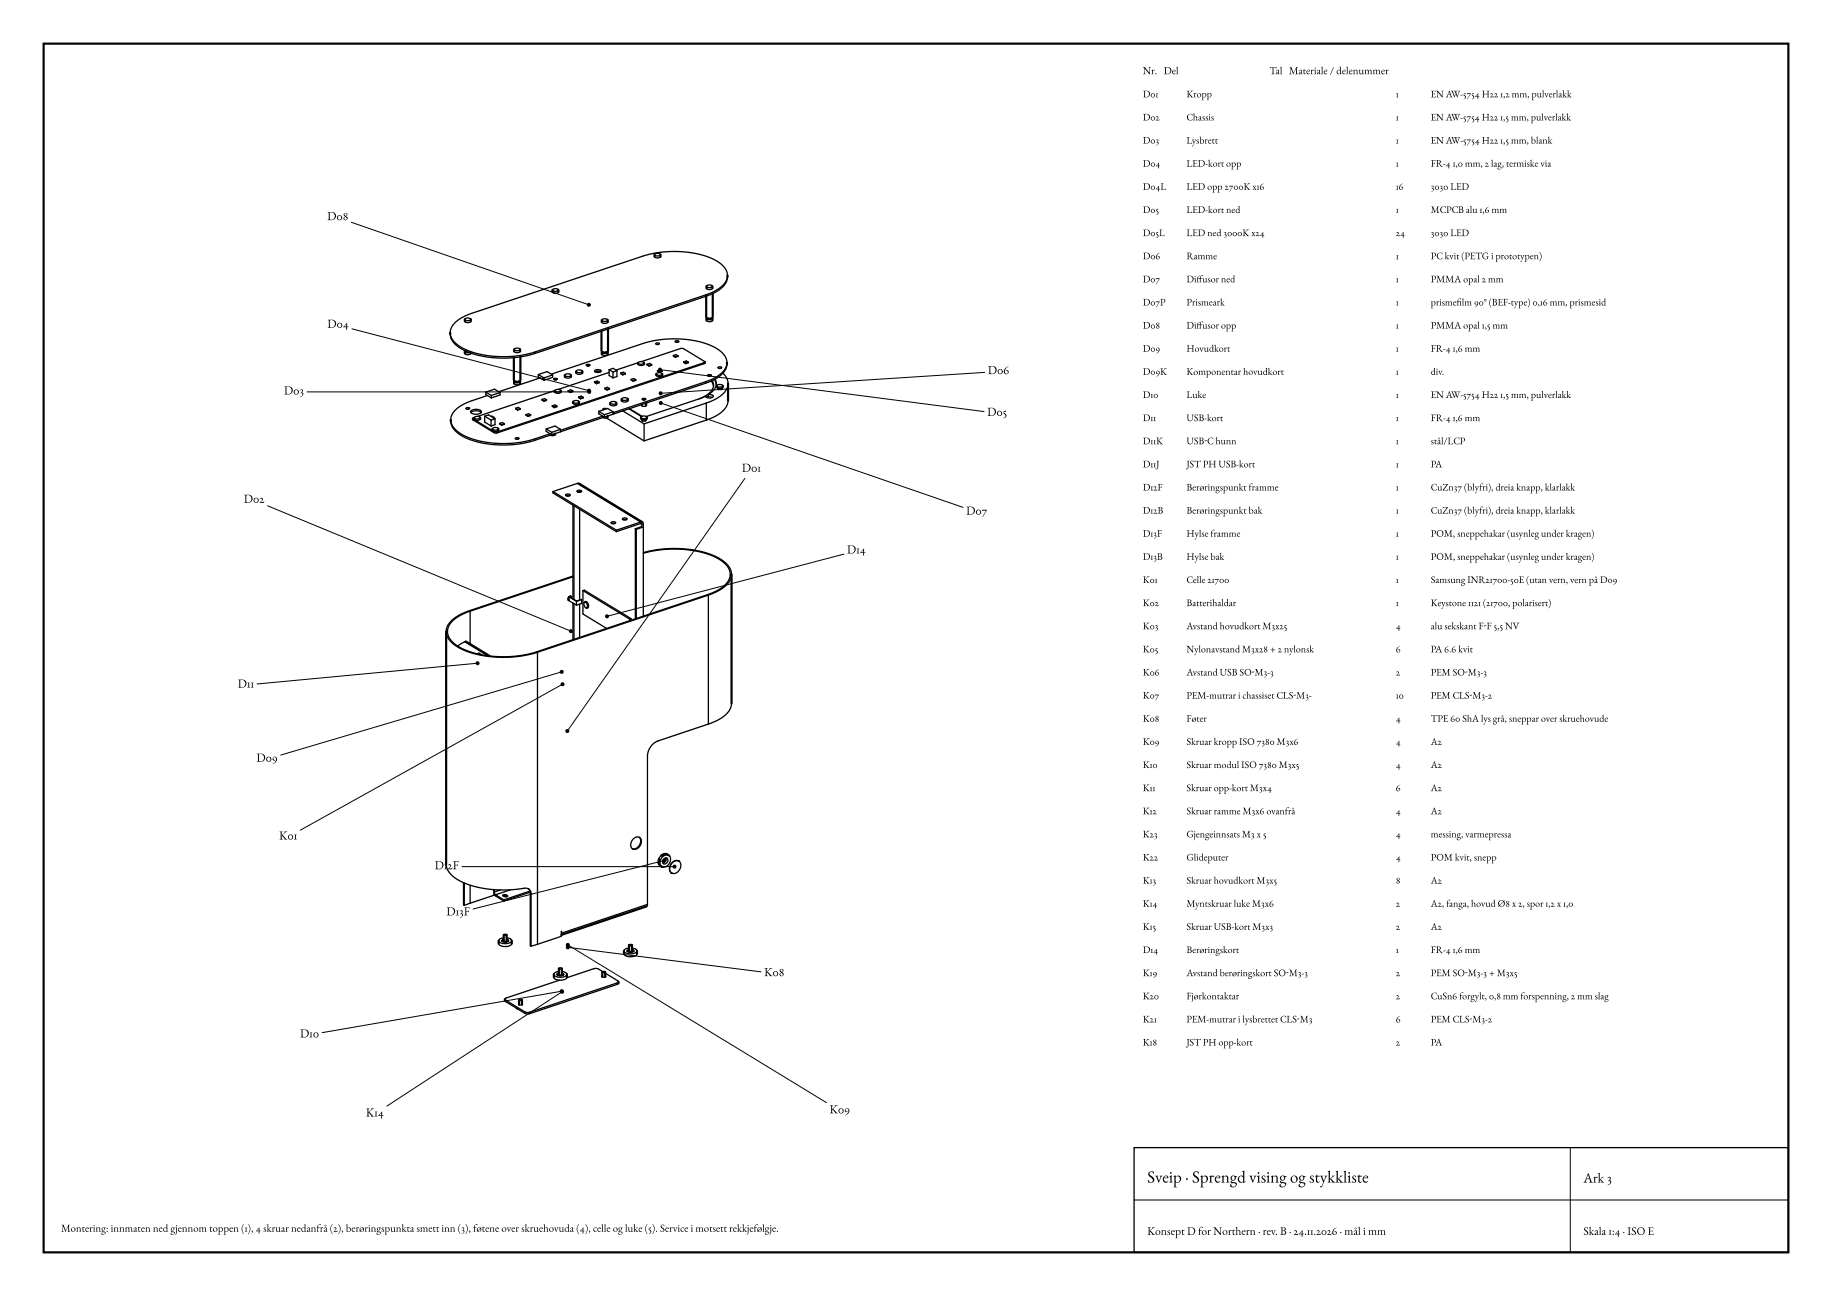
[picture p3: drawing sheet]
<svg xmlns="http://www.w3.org/2000/svg" width="420mm" height="297mm" viewBox="0 0 420 297" stroke-linecap="round" stroke-linejoin="round" font-family="sans-serif">
<g fill="none" stroke="#000" stroke-width=".5">
<path d="M10 10h400v277h-400zM150.1 58.4v.4M151.4 58.4v.4M103.2 76.2v.4M106.6 73.2v.4M107.9 73.2v.4M126.6 66.5v.4M128 66.5v.4M137.9 75.9v4.5M138 73.4v.4M139.3 73.4v.4M139.4 75.4v5"/>
<path d="M161.9 67.9v4.7M162 65.6v.5M162 73v.4M162.3 72.9v.1M163 72.9v.1M163.3 65.6v.5M163.3 73v.4M163.4 67.3v5.3M166.8 63.1v.4M103.3 96.2v.3M106.6 80.5v.5M106.9 80.5h.1"/>
<path d="M107.9 80.9v.1M108.4 95.9v.2M108.7 95.7v.3M110.1 95.7v.3M112.9 98.3v.3M114.3 98.3v.3M117.8 82v5.1M117.9 80.1v.4M117.9 87.4v.5M118.2 87.4h.1M118.9 87.4h.1M119.2 80.1v.4"/>
<path d="M119.2 87.4v.5M119.3 81.8v5.3M127.2 89.5v.3M127.3 99.4v.2M128.6 89.5v.3M129.5 86v.3M130.9 86v.3M131.4 92.1v.3M132.1 85.1v.4M132.7 92.1v.3M133.5 85.1v.4M138 80.7v.5"/>
<path d="M138.3 80.7h.1M139 80.7h.1M139.3 95.3v.2M139.3 80.7v.5M139.9 92.3v.4M141.3 92.3v.4M142.5 91.4v.4M143.9 91.4v.4M146.3 83.2v.3M146.9 95.6v.3M147.1 92.7v.2M147.3 96.2v.2"/>
<path d="M147.7 83.2v.3M148 96.2v.2M148.1 92.4v.5M148.3 95.6v.3M150.5 85.7v.3M151.8 85.7v.3M161.6 83v.2M164.3 88.4v.3M164.7 89v.2M165.4 89v.2M165.7 88.4v.3M166.7 83.1v.3"/>
<path d="M166.9 87.9v3.9M132.7 110.8l14.6 8.9M130.3 137.5l.1 .1M130.9 136.7h.1M134.3 137.9l-.2 .1M134.8 139.2l-.3 .1M167.7 131.6v29.6M102.3 144.7v53.3M106.8 147l5.5 3.3M151.3 198.4l.4 .2M152.9 195.8l.4 .2M155.6 197.3h.1"/>
<path d="M114.3 215.6v.6M115.1 215.6h.1M115.5 214.2v1.4M116.2 214.2v1.4M116.5 215.6h.1M117.3 215.6v.6M143 217.9v.7M143.8 217.9v.1M144.2 216.6v1.3M144.9 216.6v1.3M145.3 217.9v.1M146 217.9v.7"/>
<path d="M148.2 207.7l-19.5 6.6M153.9 200l.1 .1M115.7 229v.3M119 229.1v1.2M119.7 229.1v1.2M127 223.3v.7M127.8 223.3h.1M128.1 221.9v1.4M128.8 221.9v1.4M129.2 223.3h.1M130 223.3v.7M138.1 222.8v1.1"/>
<path d="M138.8 222.8v1.1M141.8 225v.3"/>
</g>
<g fill="none" stroke="#000" stroke-width=".3">
<path d="M150.1 58.8a.92 .92 0 0 0 1.3 0M150.1 58.3a.71 .71 0 0 1 .7-.4 .71 .71 0 0 1 .6 .6 .87 .87 0 0 1-1.3-.2zM104.2 74a9.5 9.5 0 0 1 4-2.2l39.1-13.1a23.6 23.6 0 0 1 16.7 .9 4.2 4.2 0 0 1 2.8 3.9 5.9 5.9 0 0 1-4.4 3.9l-39.7 13.3a23.6 23.6 0 0 1-16.7-1 4.2 4.2 0 0 1-2.8-3.8l.3-.9zM106.6 73.6a.92 .92 0 0 0 1.3 0M106.6 73.1a.71 .71 0 0 1 .7-.3 .71 .71 0 0 1 .6 .5 .87 .87 0 0 1-1.3-.2zM117.9 80a.71 .71 0 0 1 .7-.3 .71 .71 0 0 1 .6 .5 .87 .87 0 0 1-1.3-.2zM126.6 66.9a.92 .92 0 0 0 1.4 0M126.7 66.4a.71 .71 0 0 1 .7-.3 .71 .71 0 0 1 .6 .5 .87 .87 0 0 1-1.3-.2zM138 73.8a.92 .92 0 0 0 1.3 0M138 73.3a.71 .71 0 0 1 .7-.4 .71 .71 0 0 1 .6 .6 .87 .87 0 0 1-1.3-.2zM150.3 78.7l.2-.1a.32 .32 0 0 1 .4-.1 .32 .32 0 0 1 .1 .4h-.4zM150.5 78.9h.5"/>
<path d="M154.8 78.2l.1-.1a.32 .32 0 0 1 .4-.1 .32 .32 0 0 1 .2 .4h-.5zM155 78.4h.4M155.1 78.4h.2M161.9 72.6a1 1 0 0 0 1.5 0M162 66.1a.92 .92 0 0 0 1.3 0M162 73.4a.92 .92 0 0 0 1.3 0M162 65.5a.71 .71 0 0 1 .7-.3 .71 .71 0 0 1 .6 .5 .87 .87 0 0 1-1.3-.1zM162 72.8v.1a.57 .57 0 0 0 .9 .4l.4-.2v-.3M162.3 73l.3 .1 .4-.1M166.8 63.5a4.7 4.7 0 0 1-3.4 3.8l-40.7 13.7a23.6 23.6 0 0 1-16.7-.9 4.4 4.4 0 0 1-2.8-3.5M103.3 96.5a4.6 4.6 0 0 0 3.4 3.8 23.8 23.8 0 0 0 15.9 .6l5.9-1.9v-.6M106.6 81a.92 .92 0 0 0 1.3 0"/>
<path d="M106.6 80.4l.7 .3M106.6 80.4a.58 .58 0 0 0 .4 .5 .58 .58 0 0 0 .6-.1M106.8 93.5l.2-.1a.32 .32 0 0 1 .4 0 .32 .32 0 0 1 .1 .3l-.4 .1zM107 93.8h.5M107.9 94.5a1.98 1.98 0 0 1 2.4 0M108 94.1a1.76 1.76 0 0 1 2.4 .3 1.67 1.67 0 0 1-2.5 0zM108.7 96a.92 .92 0 0 0 1.4 0M108.8 95.6a.71 .71 0 0 1 .7-.3 .71 .71 0 0 1 .5 .5 .87 .87 0 0 1-1.3-.1zM111.1 95.4l1.5 .9M111.1 95.4v1.3l1.5 .9M111.1 95.4l.9-.3 1.5 .9M111.4 89.9l1.2 .7"/>
<path d="M111.4 89.9v.5l1.2 .8M111.4 89.9l2-.7 1.2 .8M111.7 90.6l-3.5 1.2a6.7 6.7 0 0 0-4.8 3.8 3.5 3.5 0 0 0 2.2 3.8 22.8 22.8 0 0 0 17 1.2l3.5-1.2M112.6 96.3v1.3M112.6 95.4h.2l.4 .2M112.6 90.6v.6M112.9 98.6a.92 .92 0 0 0 1.4 0M112.9 98.2a.71 .71 0 0 1 .7-.3 .71 .71 0 0 1 .6 .5 .87 .87 0 0 1-1.3-.2zM113.2 95.6v.2M113.2 95.6l-.2 .1M113.5 96v1.3l-.9 .3M113.5 96l-.9 .3"/>
<path d="M114.6 97l.4 .3M114.6 97l.4 .4M114.6 97l.6-.2 .4 .3M114.6 90v.5l-2 .7M114.6 90l-2 .6M115 97.3v.1M115.6 97.1v.1l-.6 .2M115.6 97.1l-.6 .2M117.8 87.1a1 1 0 0 0 1.5 0M117.9 80.5a.92 .92 0 0 0 1.3 0M117.9 87.9a.92 .92 0 0 0 1.3 0M117.9 87.3v.1a.57 .57 0 0 0 .9 .3l.4-.1v-.3"/>
<path d="M118.2 93.6l.6-.2 .5 .2M118.2 93.6l.5 .2M118.2 93.6l.5 .4M118.2 87.4l.4 .2 .3-.2M118.7 93.8v.2M119.3 93.6v.2l-.6 .2M119.3 93.6l-.6 .2M120.6 95l.6-.2 .4 .3M120.6 95l.4 .3M120.6 95l.4 .4M121 95.3v.1M121.6 95.1v.1l-.6 .2"/>
<path d="M121.6 95.1l-.6 .2M123.4 85.8l1.3 .8M123.4 85.8l2-.6 1.3 .7M123.4 85.8v.6l1.3 .8M123.8 86.6l-9.5 3.2M124.2 91.5l.6-.2 .5 .3M124.2 91.5l.5 .3M124.2 91.5l.5 .5M124.7 86.6v.6M124.7 91.8v.2M125.2 98.3v.6l1.3 .7v-.5M125.2 98.3l1.3 .8"/>
<path d="M125.2 98.3l2-.7 1.3 .8M125.3 91.6v.2l-.6 .2M125.3 91.6l-.6 .2M126.4 85.7l21-7a23.4 23.4 0 0 1 16.5 .9 4.2 4.2 0 0 1 2.7 3.8 5.9 5.9 0 0 1-4.3 3.9l-21.7 7.3M126.6 93l.6-.2 .5 .3M126.6 93l.5 .3M126.6 93l.5 .4M126.7 85.9l-2 .7M126.7 85.9v.6l-2 .7M126.9 86.8l.2-.1a.32 .32 0 0 1 .4-.1 .32 .32 0 0 1 .1 .4l-.4 .1zM127.1 93.3v.1M127.1 87h.4"/>
<path d="M127.2 99.4l-.4 .1M127.2 89.8a.92 .92 0 0 0 1.4 0M127.2 89.5l-17.7 5.9M127.2 89.5a.71 .71 0 0 1 .8-.4 .71 .71 0 0 1 .5 .6 .87 .87 0 0 1-1.3-.2zM127.3 99.6a.86 .86 0 0 1-1.1 .1M127.7 93.1v.1l-.6 .2M127.7 93.1l-.6 .2M128.5 98.4l-2 .7M129.5 86.3a.95 .95 0 0 0 1.4 0M129.5 85.9a.74 .74 0 0 1 .8-.3 .74 .74 0 0 1 .6 .5 .9 .9 0 0 1-1.4-.2zM130.3 89.5l.4 .3M130.3 89.5l.4 .4"/>
<path d="M130.3 89.5l.6-.2 .4 .3M130.7 89.8v.1M131.3 89.6v.1l-.6 .2M131.3 89.6l-.6 .2M131.4 92.4a.92 .92 0 0 0 1.3 0M131.4 92a.71 .71 0 0 1 .7-.3 .71 .71 0 0 1 .6 .5 .87 .87 0 0 1-1.3-.2zM132.1 85.5a.95 .95 0 0 0 1.4 0M132.1 85a.74 .74 0 0 1 .8-.3 .74 .74 0 0 1 .6 .5 .9 .9 0 0 1-1.4-.1zM132.7 91l.6-.2 .4 .3M132.7 91l.4 .3M132.7 91l.4 .4M133.1 91.3v.1"/>
<path d="M133.7 91.1v.1l-.6 .2M133.7 91.1l-.6 .2M134.4 83.6l.2-.1a.32 .32 0 0 1 .4-.1 .32 .32 0 0 1 .1 .4h-.4zM134.6 83.8h.4M134.7 83.9h.2M136.3 87.5l.6-.2 .4 .3M136.3 87.5l.4 .3M136.3 87.5l.4 .4M136.3 84.9a.78 .78 0 0 1 .8-.3 .78 .78 0 0 1 .7 .6l-.3 .1a.77 .77 0 0 1-1.2-.3zM136.4 85.2l.6-.2 .7 .2M136.7 87.8v.1M136.9 85l.5 .3"/>
<path d="M137.3 94.3l2-.7 1.3 .8M137.3 94.3l1.2 .7M137.3 94.3v.5l1.2 .8M137.3 87.6v.1l-.6 .2M137.3 87.6l-.6 .2M137.9 80.4a1 1 0 0 0 1.5 0M138 81.2a.92 .92 0 0 0 1.3 0M138 80.6a.57 .57 0 0 0 .9 .4l.4-.2v-.2M138.2 95.4l-9.7 3.2M138.3 80.7l.3 .2 .4-.2M138.5 95.6l-10 3.3M138.5 95v.6"/>
<path d="M138.7 89l.4 .2M138.7 89l.4 .4M138.7 89l.6-.2 .4 .2M139 95.8l8.7 5.2M139 93.7l-.2-.1a.31 .31 0 0 0-.4-.1 .31 .31 0 0 0-.1 .3l.1 .1M139.1 89.2v.2M139.3 95.4l-.5 .1M139.3 95.5a.86 .86 0 0 1-1.1 .2M139.7 85.3l-11.7 3.9M139.7 84.7l.8 .5M139.7 84.7v1.4l.8 .5M139.7 84.7l.9-.3 .8 .5"/>
<path d="M139.7 89v.2l-.6 .2M139.7 89l-.6 .2M139.9 92.7a.95 .95 0 0 0 1.4 0M139.9 92.2a.74 .74 0 0 1 .8-.3 .74 .74 0 0 1 .6 .5 .9 .9 0 0 1-1.4-.1zM140.5 85.2v1.4M140.6 94.9l-2.1 .7M140.6 94.4v.5M140.6 94.4l-2.1 .6M141.4 84.9v1.4l-.9 .3M141.4 84.9l-.9 .3M142.3 85.5l.6-.2 .5 .3M142.3 85.5l.5 .3"/>
<path d="M142.3 85.5l.5 .4M142.5 91.8a.95 .95 0 0 0 1.4 0M142.5 91.3a.74 .74 0 0 1 .8-.3 .74 .74 0 0 1 .6 .6 .9 .9 0 0 1-1.4-.2zM142.8 85.8v.1M142.8 94.2l4.9 2.9M143.4 85.6v.1l-.6 .2M143.4 85.6l-.6 .2M144.2 93.7l2.9 1.8M144.3 93.7l2.9 1.7M144.7 86.9l.6-.2 .5 .3M144.7 86.9l.5 .3M144.7 86.9l.5 .5"/>
<path d="M145.2 87.2v.2M145.8 87v.2l-.6 .2M145.8 87l-.6 .2M146.3 83.5a.92 .92 0 0 0 1.4 0M146.3 83.1l-5.1 1.7M146.3 83.1a.71 .71 0 0 1 .7-.3 .71 .71 0 0 1 .6 .5 .87 .87 0 0 1-1.3-.2zM146.9 95.9a.92 .92 0 0 0 1.4 0M147 95.5a.71 .71 0 0 1 .7-.3 .71 .71 0 0 1 .6 .6 .87 .87 0 0 1-1.4-.2zM147.1 82.9l9.3-3.1 5.2 3.2-47.6 16-.7-.1-4.8-2.9-.1-.1 .3-.2M147.1 92.9a.67 .67 0 0 0 1 0M147.2 96.2h-.1a.51 .51 0 0 0 .5 .3 .51 .51 0 0 0 .5-.3M147.2 91.4l.2-.1a.32 .32 0 0 1 .4-.1 .32 .32 0 0 1 .1 .4h-.4z"/>
<path d="M147.4 91.6h.4M147.5 91.7h.2M147.7 97.1v3.9M148.4 83.5l.6-.2 .4 .3M148.4 83.5l.4 .3M148.4 83.5l.4 .4M148.8 83.8v.1M149.4 83.6l-.6 .2M149.4 83.6v.1l-.6 .2M150.5 86a.92 .92 0 0 0 1.3 0M150.5 85.6a.71 .71 0 0 1 .7-.3 .71 .71 0 0 1 .6 .5 .87 .87 0 0 1-1.3-.1zM150.7 84.9l.6-.2 .5 .3"/>
<path d="M150.7 84.9l.5 .3M150.7 84.9l.5 .5M151.2 85.2v.2M151.8 85v.1l-.6 .3M151.8 85l-.6 .2M154.4 81.5l.6-.2 .4 .2M154.4 81.5l.4 .2M154.4 81.5l.4 .4M154.8 81.7v.2M155.4 81.5l-.6 .2M155.4 81.5v.2l-.6 .2M156.8 82.9l.6-.2 .4 .3"/>
<path d="M156.8 82.9l.4 .3M156.8 82.9l.4 .4M157.2 83.2v.1M157.8 83l-.6 .2M157.8 83v.1l-.6 .2M160.3 91.4l-12.1 4M161.6 83.2l-47.6 16h-.7l-4.9-3.1M161.9 96.3l-14.2 4.7M161.9 92.4l-14.2 4.7M161.9 92.4v3.9M162 91.1l.6-.1 .7 .1M162.2 86l.2-.1a.32 .32 0 0 1 .4-.1 .32 .32 0 0 1 .1 .4h-.4z"/>
<path d="M162.4 90.4a.74 .74 0 0 1 1.1 .5 1.17 1.17 0 0 1-1.7-.1l-1.5 .6M162.4 90.4v.4l-.5 .2M162.5 86.2h.4M163.1 87.3l.5 1.2M163.3 87.2a2.43 2.43 0 0 1-1.3 3.4l-1.7 .8M163.8 87l.4 1.1M163.9 86.9a2.43 2.43 0 0 1-1.1 3.3l-.4 .2M164.3 88.7a.92 .92 0 0 0 1.4 0M164.4 88.3a.71 .71 0 0 1 .7-.3 .71 .71 0 0 1 .6 .5 .87 .87 0 0 1-1.4-.1zM164.6 88.9l-.1 .1a.51 .51 0 0 0 .5 .3 .51 .51 0 0 0 .5-.4M164.6 84.2l.2-.1a.32 .32 0 0 1 .4-.1 .32 .32 0 0 1 .1 .4h-.4zM164.8 84.4h.4"/>
<path d="M164.9 84.4h.2M165.7 85.5a3.1 3.1 0 0 1-.4 5.2l-1.8 1-1.6 .7M166.7 83.4a4.7 4.7 0 0 1-3.3 3.8l-22.8 7.7M166.9 91.8a4.7 4.7 0 0 1-3.4 3.8l-1.6 .7M118.2 100.4l.1-.1a.32 .32 0 0 1 .4-.1 .32 .32 0 0 1 .2 .4l-.5 .1zM118.3 100.7h.5M126.8 112.6v.4l14.5 8.8M126.8 112.6l14.5 8.9M129.7 113.4l.1-.1a.54 .54 0 0 1 .9 .2 .61 .61 0 0 1-1-.1zM129.8 113.6h.8M129.9 113.7h.5M131.4 115.8v21.5"/>
<path d="M131.6 115.9v21.5M132.3 112.5l.1-.1a.54 .54 0 0 1 .9 .3 .61 .61 0 0 1-1-.2zM132.4 110.8h.3M132.4 110.8l-5.6 1.8M132.4 110.8l14.5 8.8M132.4 112.7h.8M132.6 112.8h.5M132.9 116.7v20.8M140.1 119.7h.1a.54 .54 0 0 1 .9 .2 .61 .61 0 0 1-1-.2zM140.2 120h.8M142.7 118.8h.1a.54 .54 0 0 1 .9 .2 .61 .61 0 0 1-1-.2zM142.8 119.1h.8"/>
<path d="M143 119.1h.5M146.8 120l.4 .2M146.9 119.6a.44 .44 0 0 1 .6 .5v21.1M146.9 119.6l-5.6 1.9M130.4 137.6h.1M130.4 136.8l-.2 .4 .2 .4M130.4 136.8v.8l1.8 1.1M130.4 136.8l1.8 1M130.5 136.7l-.1 .1M130.5 136.7l1.7 1.1 1.1-.4M130.9 136.7a.52 .52 0 0 0-.6 .2 .52 .52 0 0 0 .1 .6M130.9 136.7h-.4"/>
<path d="M130.9 136.7l.1 .4M131.4 132l-23.8 8a7.3 7.3 0 0 0-5.2 4 3.5 3.5 0 0 0 1.8 3.8 22.4 22.4 0 0 0 15 2.6l4-.9M131.4 132.2l-23.6 7.9M131.4 138.2v8.4M131.6 138.3v8.2M132.2 137.8v.9M132.9 138.4v7.7M133.3 137.4v.9l-1.1 .4M133.3 137.4l-1.1 .4M133.6 135.4l10.8 6.5M133.6 135.4v5.3l5.5 3.3M133.6 135.4l.4-.2 10.7 6.6"/>
<path d="M134 138a.68 .68 0 0 1 .6 .5 .68 .68 0 0 1-.3 .8 .96 .96 0 0 1-.3-1.3zM134.3 137.9a.83 .83 0 0 1 .5 1.3M140.4 120h.5M141.3 121.5v.3M145.7 121.2l.2 .1M145.7 121.2v20.6M145.9 121.3v20.4M147.2 120.2l-.3-.2-5.6 1.8M147.2 120.9l-1.3 .4M147.2 120.2v.7M147.2 120.9l-.2-.2-1.3 .5M147.5 126.6a25.2 25.2 0 0 1 17.4 1.3 4.5 4.5 0 0 1 2.8 4.1 5.8 5.8 0 0 1-4.1 3.9l-1.2 .5"/>
<path d="M147.5 126.8a24.7 24.7 0 0 1 17.1 1.2 4.4 4.4 0 0 1 2.8 4 5.7 5.7 0 0 1-4 3.8l-40.4 13.6a24.8 24.8 0 0 1-17.5-1 4.6 4.6 0 0 1-2.9-3.7 4.7 4.7 0 0 1 3-3.7l2.2-.9M162.4 136.4l-39.2 13.1M162.4 136.4v29.5M106.6 147.1l-1.7 .9M106.6 147.1l5.2 3.2M106.7 147l-.1 .1M106.7 147h.1M107.8 140.1v7.5M109.4 149.8l.4-.1 .6 .4M123.2 149.5v66.9M144.4 141.9v.3M144.7 141.8v.3"/>
<path d="M144.7 141.8l-.3 .1M162.4 165.9l-11.6 3.9a3.9 3.9 0 0 0-2.4 3.5v34M167.7 161.2a4.8 4.8 0 0 1-3.1 3.8l-2.2 .9M102.3 198a5 5 0 0 0 3.3 4 26.7 26.7 0 0 0 15.1 1.6 1.18 1.18 0 0 1 1 1.2M145.1 192.3a1.08 1.08 0 0 1 1.6-.3 1.08 1.08 0 0 1 .2 1.5 1.32 1.32 0 0 1-2.1 .8 1.69 1.69 0 0 1 .3-2zM146.5 191.9a1.67 1.67 0 0 1 .1 1.8 1.67 1.67 0 0 1-1.7 .8M151 196.9a1.11 1.11 0 0 0 .2 1.3M151 196.9l.3 .1M151 196.9l.2 .1M151.2 198.2l.1 .2M151.2 197l-.2 .6 .2 .6M151.3 197l-.1 1.2"/>
<path d="M151.3 197h-.1M151.6 196l-.6 .9M151.6 196l.2 .2M151.6 198.5l.2 .2M151.6 196l.2 .1M151.8 198.7h.3M151.8 196.1v.1M151.8 198.6v.1M151.8 196.4a1.06 1.06 0 0 1 1.6-.3 1.06 1.06 0 0 1 .2 1.5 1.3 1.3 0 0 1-2.1 .8 1.67 1.67 0 0 1 .3-2zM152.2 196.9a.57 .57 0 0 1 .9-.1 .57 .57 0 0 1-.2 .9 .55 .55 0 0 1-.8 .2 .55 .55 0 0 1-.1-.8zM152.7 196.6a.9 .9 0 0 1-.7 1.2M152.9 195.7l-1.1 .5"/>
<path d="M152.9 195.7a1.09 1.09 0 0 0-1.3 .3M152.9 195.7l-.6 .1-.5 .3M152.9 195.8h.1M153.5 196.2l.1 .1M154.1 197.8a1.12 1.12 0 0 1 1.6-.4 1.12 1.12 0 0 1 .2 1.6 1.33 1.33 0 0 1-2.2 .8 1.76 1.76 0 0 1 .4-2zM155.6 197.3a1.69 1.69 0 0 0-1.8 .8 1.69 1.69 0 0 0 .1 1.9M155.6 197.3h.1M106.3 202.3v5.1l.1 .1M106.4 202.4v5.1M107.8 207l-1.4 .5M107.8 202.9v4.1M113.2 204.9l.4 .4 1.9 1.2"/>
<path d="M113.3 204.4l.3 .7M113.3 204.4v-.4l-.1 1.2-5.4 1.8M113.6 205.1l1.9 1.1M114.3 216.2a2 2 0 0 0 3 0M114.7 204l-1.4 .4M115.3 205.1a.6 .6 0 0 1 1 .4h-.6zM115.4 205.3h.5l.3 .2M115.5 214.9a.96 .96 0 0 0-1.2 .8 2.26 2.26 0 0 0 3 0 .86 .86 0 0 0-1.1-.8M115.5 215.3l-.4 .2a.59 .59 0 0 0 1 .4l.4-.3M115.5 215.6l.3 .1 .4-.1M115.5 214.2l.4-.1 .3 .1-.4 .2zM115.5 206.2v.3"/>
<path d="M116.2 215.3l.2 .1M116.4 215.4l.1 .2M117 203.9l-3.4 1.2M121.1 203.7l.4 .4 .1 .6M121.5 204.2l-6 2M121.6 204.5l-6.1 2M121.6 204.7v12l.1 .1M121.6 204.7l.1 .1M121.7 204.8v12M123.2 216.4l-1.5 .4M128.8 213.8l-.1 .4M128.8 213.8v-.4l-.1 1.2-5.5 1.8"/>
<path d="M143 218.6a2 2 0 0 0 3 0M144.2 217.2a.96 .96 0 0 0-1.1 .8 2.26 2.26 0 0 0 2.9 0 .86 .86 0 0 0-1.1-.8M144.2 217.6l-.4 .3M144.2 217.9l.3 .2 .4-.2M144.2 216.5l.4-.1 .3 .2-.4 .1zM144.9 217.6l.2 .1M145.1 217.7l.1 .2a.86 .86 0 0 1-1.4 0M145.1 217.7l.2 .2a.87 .87 0 0 1-1.5 0M148.4 207.3l-.2 .4M148.4 207.3l-19.6 6.5M153.9 200l.1 .1M118.4 231l.4 .3"/>
<path d="M119 230l-.1 .1a.45 .45 0 0 0 .4 .2 .45 .45 0 0 0 .4-.2v-.1M119 229.1l.4-.1 .3 .1-.4 .2zM119.7 230h.1M127 224a2 2 0 0 0 3 0M128.1 222.6a.96 .96 0 0 0-1.1 .8 2.26 2.26 0 0 0 2.9 0 .86 .86 0 0 0-1.1-.8M128.1 223l-.3 .2a.59 .59 0 0 0 .9 .4l.5-.3M128.1 223.3l.4 .1 .3-.1M128.1 221.9l.5-.1 .2 .1-.3 .2zM128.8 223l.4 .3zM138.1 223.6l-.1 .1a.45 .45 0 0 0 .4 .3 .45 .45 0 0 0 .4-.3v-.1M138.1 222.7l.4-.1 .3 .2-.4 .1zM138.2 222.7l-1.1-.7-.7-.1-6.5 2.2"/>
<path d="M138.8 223l2.9 1.8 .1 .3-20.4 6.9-1-.1-4.6-2.9 .2-.3 12.3-4.1M138.8 223.6h.1M141.8 225.3l-.3 .3-20.4 6.8-.7-.2-4.7-2.9M260 263h150v24h-150z"/>
</g>
<g fill="none" stroke="#000" stroke-width=".23">
<path d="M80.5 50.9l54.5 19M80.7 75.4l54.3 14.1M161.8 67.6v.3M70.4 89.8h64.7M108.5 96v.3M113.3 98.9v.3M114 99v.2M122.7 80.7v.3M151.3 84.7l74.3 9.6M151.5 92.4l69.3 23.9M161.4 83.1v.3M161.8 87.5v.3"/>
<path d="M225.8 85.3l-74.3 4.8M61.3 115.9l69.6 28.7M122.6 100.6v.3M170.8 109.6l-40.7 57.9M193.5 127l-54.3 14.2M109.5 152l-50.5 4.7M128.8 154l-64.4 19M129 156.8l-60.1 33.4M105.9 198.6h48.7M152.3 197.2l-43.8 11.1M116 205.1v.2M116.3 205.2v.3"/>
<path d="M130.2 217.1l44.3 5.6M130.2 216.5l59.3 36.2M115.9 229.2v.3M120.4 231.9v.3M121.4 232v.3M128.8 227.2l-54.9 9.4M128.9 227.3l-40.2 26.2M141.5 225.3v.3M260 275h150M360 263v24"/>
</g>
<g fill="#000" stroke="#000" stroke-width=".35">
<circle cx="135" cy="69.9" r=".28"/>
<circle cx="135" cy="89.5" r=".28"/>
<circle cx="135.1" cy="89.8" r=".28"/>
<circle cx="151.3" cy="84.7" r=".28"/>
<circle cx="151.5" cy="90.1" r=".28"/>
<circle cx="151.5" cy="92.4" r=".28"/>
<circle cx="109.5" cy="152" r=".28"/>
<circle cx="128.8" cy="154" r=".28"/>
<circle cx="129" cy="156.8" r=".28"/>
<circle cx="130.9" cy="144.6" r=".28"/>
<circle cx="139.2" cy="141.2" r=".28"/>
<circle cx="130.1" cy="167.5" r=".28"/>
<circle cx="152.3" cy="197.2" r=".28"/>
<circle cx="154.6" cy="198.6" r=".28"/>
<circle cx="130.2" cy="217.1" r=".28"/>
<circle cx="130.2" cy="216.5" r=".28"/>
<circle cx="128.8" cy="227.2" r=".28"/>
<circle cx="128.9" cy="227.3" r=".28"/>
</g>
<text font-size="3.9" x="263" y="271">Sveip · Sprengd vising og stykkliste</text>
<text font-size="3.2" x="363" y="271">Ark 3</text>
<g font-size="2.8">
<text x="75" y="50.4">D08</text>
<text x="75" y="75.1">D04</text>
<text x="226.5" y="85.7">D06</text>
<text x="65.1" y="90.4">D03</text>
<text x="226.3" y="95.3">D05</text>
<text x="170.1" y="108.1">D01</text>
<text x="55.9" y="115.2">D02</text>
<text x="221.5" y="117.9">D07</text>
<text x="194.2" y="126.8">D14</text>
<text x="54.5" y="157.6">D11</text>
<text x="58.8" y="174.6">D09</text>
<text x="64" y="192.4">K01</text>
<text x="99.6" y="199.2">D12F</text>
<text x="102.3" y="209.8">D13F</text>
<text x="175.2" y="223.7">K08</text>
<text x="68.8" y="237.7">D10</text>
<text x="83.9" y="255.9">K14</text>
<text x="190.2" y="255.1">K09</text>
</g>
<g font-size="2.6">
<text x="263" y="283">Konsept D for Northern · rev. B · 24.11.2026 · mål i mm</text>
<text x="363" y="283">Skala 1:4 · ISO E</text>
</g>
<g font-size="2.5">
<text x="262" y="17">Nr. Del</text>
<text x="291" y="17">Tal Materiale / delenummer</text>
<text x="14" y="282.3">Montering: innmaten ned gjennom toppen (1), 4 skruar nedanfrå (2), berøringspunkta smett inn (3), føtene over skruehovuda (4), celle og luke (5). Service i motsett rekkjefølgje.</text>
</g>
<g font-size="2.3">
<text x="262" y="22.3">D01</text>
<text x="272" y="22.3">Kropp</text>
<text x="320" y="22.3">1</text>
<text x="328" y="22.3">EN AW-5754 H22 1,2 mm, pulverlakk</text>
<text x="262" y="27.6">D02</text>
<text x="272" y="27.6">Chassis</text>
<text x="320" y="27.6">1</text>
<text x="328" y="27.6">EN AW-5754 H22 1,5 mm, pulverlakk</text>
<text x="262" y="32.9">D03</text>
<text x="272" y="32.9">Lysbrett</text>
<text x="320" y="32.9">1</text>
<text x="328" y="32.9">EN AW-5754 H22 1,5 mm, blank</text>
<text x="262" y="38.2">D04</text>
<text x="272" y="38.2">LED-kort opp</text>
<text x="320" y="38.2">1</text>
<text x="328" y="38.2">FR-4 1,0 mm, 2 lag, termiske via</text>
<text x="262" y="43.5">D04L</text>
<text x="272" y="43.5">LED opp 2700K x16</text>
<text x="320" y="43.5">16</text>
<text x="328" y="43.5">3030 LED</text>
<text x="262" y="48.8">D05</text>
<text x="272" y="48.8">LED-kort ned</text>
<text x="320" y="48.8">1</text>
<text x="328" y="48.8">MCPCB alu 1,6 mm</text>
<text x="262" y="54.1">D05L</text>
<text x="262" y="59.4">D06</text>
<text x="272" y="54.1">LED ned 3000K x24</text>
<text x="272" y="59.4">Ramme</text>
<text x="320" y="54.1">24</text>
<text x="320" y="59.4">1</text>
<text x="328" y="54.1">3030 LED</text>
<text x="328" y="59.4">PC kvit (PETG i prototypen)</text>
<text x="262" y="64.7">D07</text>
<text x="272" y="64.7">Diffusor ned</text>
<text x="320" y="64.7">1</text>
<text x="328" y="64.7">PMMA opal 2 mm</text>
<text x="262" y="70">D07P</text>
<text x="272" y="70">Prismeark</text>
<text x="320" y="70">1</text>
<text x="328" y="70">prismefilm 90° (BEF-type) 0,16 mm, prismesid</text>
<text x="262" y="75.3">D08</text>
<text x="272" y="75.3">Diffusor opp</text>
<text x="320" y="75.3">1</text>
<text x="328" y="75.3">PMMA opal 1,5 mm</text>
<text x="262" y="80.6">D09</text>
<text x="272" y="80.6">Hovudkort</text>
<text x="320" y="80.6">1</text>
<text x="328" y="80.6">FR-4 1,6 mm</text>
<text x="262" y="85.9">D09K</text>
<text x="272" y="85.9">Komponentar hovudkort</text>
<text x="320" y="85.9">1</text>
<text x="328" y="85.9">div.</text>
<text x="262" y="91.2">D10</text>
<text x="272" y="91.2">Luke</text>
<text x="320" y="91.2">1</text>
<text x="328" y="91.2">EN AW-5754 H22 1,5 mm, pulverlakk</text>
<text x="262" y="96.5">D11</text>
<text x="262" y="101.8">D11K</text>
<text x="272" y="96.5">USB-kort</text>
<text x="272" y="101.8">USB-C hunn</text>
<text x="320" y="96.5">1</text>
<text x="320" y="101.8">1</text>
<text x="328" y="96.5">FR-4 1,6 mm</text>
<text x="328" y="101.8">stål/LCP</text>
<text x="262" y="107.1">D11J</text>
<text x="272" y="107.1">JST PH USB-kort</text>
<text x="320" y="107.1">1</text>
<text x="328" y="107.1">PA</text>
<text x="262" y="112.4">D12F</text>
<text x="272" y="112.4">Berøringspunkt framme</text>
<text x="320" y="112.4">1</text>
<text x="328" y="112.4">CuZn37 (blyfri), dreia knapp, klarlakk</text>
<text x="262" y="117.7">D12B</text>
<text x="272" y="117.7">Berøringspunkt bak</text>
<text x="320" y="117.7">1</text>
<text x="328" y="117.7">CuZn37 (blyfri), dreia knapp, klarlakk</text>
<text x="262" y="123">D13F</text>
<text x="272" y="123">Hylse framme</text>
<text x="320" y="123">1</text>
<text x="328" y="123">POM, sneppehakar (usynleg under kragen)</text>
<text x="262" y="128.3">D13B</text>
<text x="272" y="128.3">Hylse bak</text>
<text x="320" y="128.3">1</text>
<text x="328" y="128.3">POM, sneppehakar (usynleg under kragen)</text>
<text x="262" y="133.6">K01</text>
<text x="272" y="133.6">Celle 21700</text>
<text x="320" y="133.6">1</text>
<text x="328" y="133.6">Samsung INR21700-50E (utan vern, vern på D09</text>
<text x="262" y="138.9">K02</text>
<text x="272" y="138.9">Batterihaldar</text>
<text x="320" y="138.9">1</text>
<text x="328" y="138.9">Keystone 1121 (21700, polarisert)</text>
<text x="262" y="144.2">K03</text>
<text x="262" y="149.5">K05</text>
<text x="272" y="144.2">Avstand hovudkort M3x25</text>
<text x="272" y="149.5">Nylonavstand M3x28 + 2 nylonsk</text>
<text x="320" y="144.2">4</text>
<text x="320" y="149.5">6</text>
<text x="328" y="144.2">alu sekskant F-F 5,5 NV</text>
<text x="328" y="149.5">PA 6.6 kvit</text>
<text x="262" y="154.8">K06</text>
<text x="272" y="154.8">Avstand USB SO-M3-3</text>
<text x="320" y="154.8">2</text>
<text x="328" y="154.8">PEM SO-M3-3</text>
<text x="262" y="160.1">K07</text>
<text x="272" y="160.1">PEM-mutrar i chassiset CLS-M3-</text>
<text x="320" y="160.1">10</text>
<text x="328" y="160.1">PEM CLS-M3-2</text>
<text x="262" y="165.4">K08</text>
<text x="272" y="165.4">Føter</text>
<text x="320" y="165.4">4</text>
<text x="328" y="165.4">TPE 60 ShA lys grå, sneppar over skruehovude</text>
<text x="262" y="170.7">K09</text>
<text x="272" y="170.7">Skruar kropp ISO 7380 M3x6</text>
<text x="320" y="170.7">4</text>
<text x="328" y="170.7">A2</text>
<text x="262" y="176">K10</text>
<text x="272" y="176">Skruar modul ISO 7380 M3x5</text>
<text x="320" y="176">4</text>
<text x="328" y="176">A2</text>
<text x="262" y="181.3">K11</text>
<text x="272" y="181.3">Skruar opp-kort M3x4</text>
<text x="320" y="181.3">6</text>
<text x="328" y="181.3">A2</text>
<text x="262" y="186.6">K12</text>
<text x="262" y="191.9">K23</text>
<text x="272" y="186.6">Skruar ramme M3x6 ovanfrå</text>
<text x="272" y="191.9">Gjengeinnsats M3 x 5</text>
<text x="320" y="186.6">4</text>
<text x="320" y="191.9">4</text>
<text x="328" y="186.6">A2</text>
<text x="328" y="191.9">messing, varmepressa</text>
<text x="262" y="197.2">K22</text>
<text x="272" y="197.2">Glideputer</text>
<text x="320" y="197.2">4</text>
<text x="328" y="197.2">POM kvit, snepp</text>
<text x="262" y="202.5">K13</text>
<text x="272" y="202.5">Skruar hovudkort M3x5</text>
<text x="320" y="202.5">8</text>
<text x="328" y="202.5">A2</text>
<text x="262" y="207.8">K14</text>
<text x="272" y="207.8">Myntskruar luke M3x6</text>
<text x="320" y="207.8">2</text>
<text x="328" y="207.8">A2, fanga, hovud Ø8 x 2, spor 1,2 x 1,0</text>
<text x="262" y="213.1">K15</text>
<text x="272" y="213.1">Skruar USB-kort M3x3</text>
<text x="320" y="213.1">2</text>
<text x="328" y="213.1">A2</text>
<text x="262" y="218.4">D14</text>
<text x="272" y="218.4">Berøringskort</text>
<text x="320" y="218.4">1</text>
<text x="328" y="218.4">FR-4 1,6 mm</text>
<text x="262" y="223.7">K19</text>
<text x="272" y="223.7">Avstand berøringskort SO-M3-3</text>
<text x="320" y="223.7">2</text>
<text x="328" y="223.7">PEM SO-M3-3 + M3x5</text>
<text x="262" y="229">K20</text>
<text x="272" y="229">Fjørkontaktar</text>
<text x="320" y="229">2</text>
<text x="328" y="229">CuSn6 forgylt, 0,8 mm forspenning, 2 mm slag</text>
<text x="262" y="234.3">K21</text>
<text x="262" y="239.6">K18</text>
<text x="272" y="234.3">PEM-mutrar i lysbrettet CLS-M3</text>
<text x="272" y="239.6">JST PH opp-kort</text>
<text x="320" y="234.3">6</text>
<text x="320" y="239.6">2</text>
<text x="328" y="234.3">PEM CLS-M3-2</text>
<text x="328" y="239.6">PA</text>
</g>
</svg>
